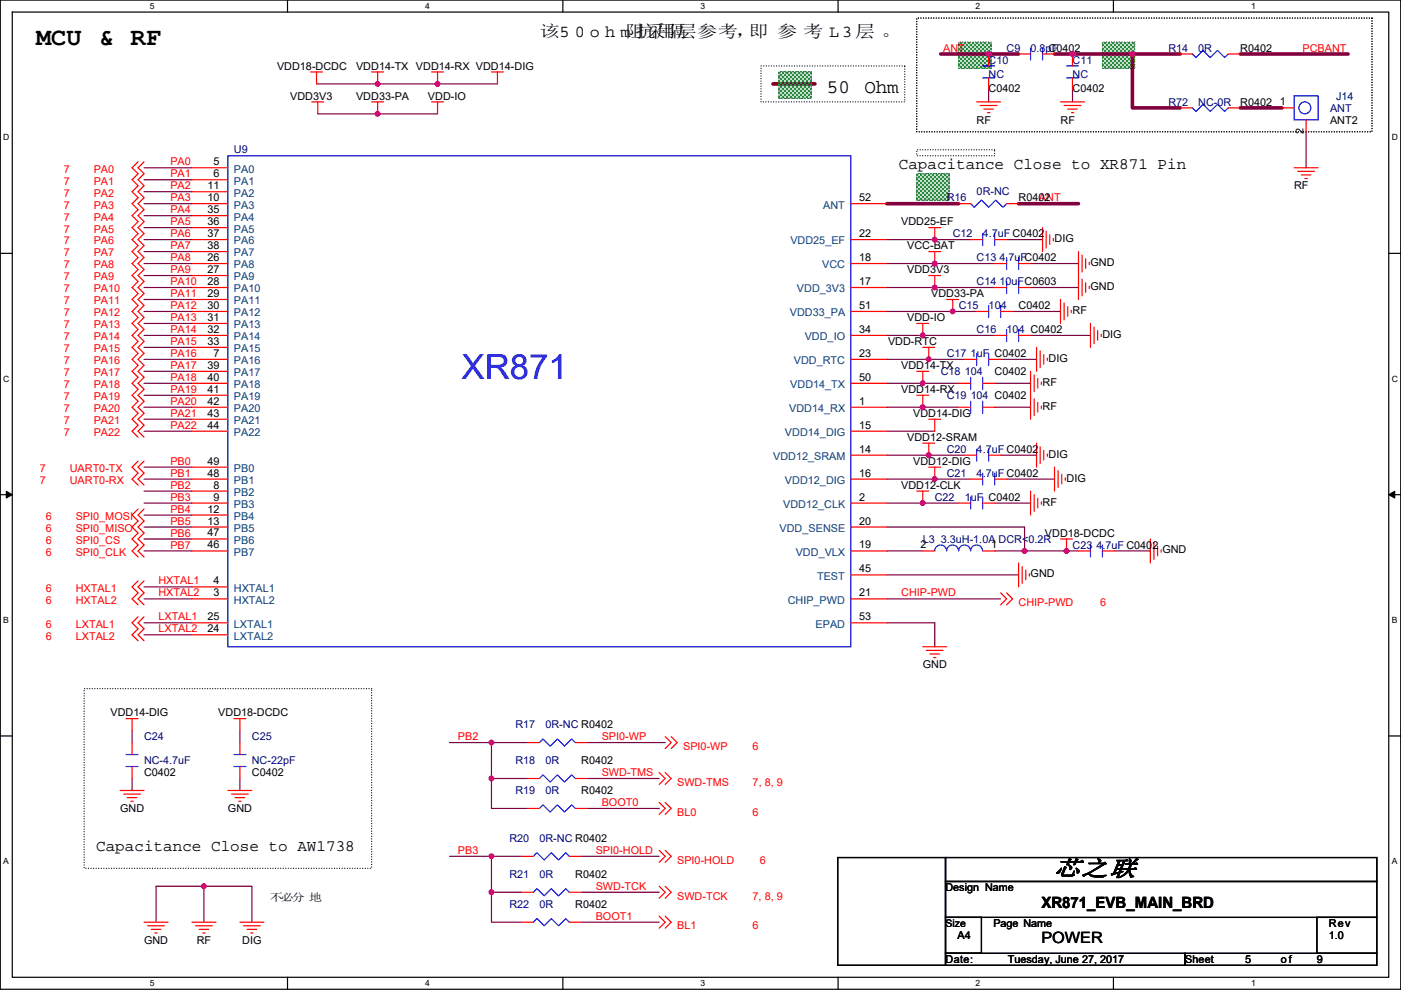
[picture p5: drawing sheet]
<svg xmlns="http://www.w3.org/2000/svg" width="297mm" height="210mm" viewBox="0 0 297 210" stroke-linecap="round" stroke-linejoin="round" font-family="sans-serif">
<path d="M.1 0h296.9v209.8h-296.9zM2.6 2.6h291.8v204.7h-291.8z" fill="none" stroke="#000" stroke-width=".25"/>
<g fill="#fff">
<path d="M31.8 .3h1v2h-1z"/>
<path d="M31.8 207.5h1v2.1h-1z"/>
</g>
<path d="M61 0v2.6M61 207.3v2.5" fill="none" stroke="#000" stroke-width=".25"/>
<g fill="#fff">
<path d="M90.1 .3h1v2h-1z"/>
<path d="M90.1 207.5h1v2.1h-1z"/>
</g>
<path d="M119.3 0v2.6M119.3 207.3v2.5" fill="none" stroke="#000" stroke-width=".25"/>
<g fill="#fff">
<path d="M148.5 .3h1v2h-1z"/>
<path d="M148.5 207.5h1v2.1h-1z"/>
</g>
<path d="M177.7 0v2.6M177.7 207.3v2.5" fill="none" stroke="#000" stroke-width=".25"/>
<g fill="#fff">
<path d="M206.9 .3h1v2h-1z"/>
<path d="M206.9 207.5h1v2.1h-1z"/>
</g>
<path d="M236.1 0v2.6M236.1 207.3v2.5" fill="none" stroke="#000" stroke-width=".25"/>
<g fill="#fff">
<path d="M265.2 .3h1v2h-1z"/>
<path d="M265.2 207.5h1v2.1h-1z"/>
<path d="M.7 28.2h1.3v2h-1.3z"/>
<path d="M295.1 28.2h1.3v2h-1.3z"/>
<path d="M.7 79.3h1.3v2.1h-1.3z"/>
<path d="M295.1 79.3h1.3v2.1h-1.3z"/>
</g>
<path d="M.1 53.7h2.5M294.4 53.7h2.6" fill="none" stroke="#000" stroke-width=".25"/>
<g fill="#fff">
<path d="M.7 130.5h1.2v2h-1.2z"/>
<path d="M295.1 130.5h1.2v2h-1.2z"/>
</g>
<path d="M.1 104.9h2.5M294.4 104.9h2.6" fill="none" stroke="#000" stroke-width=".25"/>
<path d="M1.3 104.2l1.3 .7-1.3 .7zM294.4 104.9l1.3-.7v1.4z" fill="#000" stroke="#000" stroke-width=".21"/>
<g fill="#fff">
<path d="M.7 181.7h1.2v2h-1.2z"/>
<path d="M295.1 181.7h1.2v2h-1.2z"/>
</g>
<path d="M.1 156.1h2.5M294.4 156.1h2.6M177.6 181.9h22.9v22.8h-22.9zM200.5 181.9h91.4v5.1h-91.4zM200.5 187h91.4v7.6h-91.4zM200.5 194.6h7.6v7.6h-7.6zM279.2 194.6h12.7v7.6h-12.7zM200.5 202.2h50.8v2.5h-50.8zM251.3 202.2h40.6v2.5h-40.6z" fill="none" stroke="#000" stroke-width=".25"/>
<g fill="#008000" stroke="#008000" stroke-width=".25" stroke-dasharray="0 .5">
<path d="M194.4 36.9h6.8v5.5h-6.8z" fill-rule="evenodd"/>
<path d="M165.2 15.3h6.8v5.5h-6.8z" fill-rule="evenodd"/>
<path d="M203.3 8.9h6.8v5.6h-6.8z" fill-rule="evenodd"/>
<path d="M233.7 8.9h6.9v5.6h-6.9z" fill-rule="evenodd"/>
</g>
<path d="M161.4 14h30.4v7.6h-30.4zM194.4 3.8h96.5v24.2h-96.5zM194.4 31.8h16.5v1.2h-16.5zM17.8 146.1h61v38.1h-61z" fill="none" stroke="#000" stroke-width=".25" stroke-dasharray="0 .5"/>
<path d="M163.9 17.8h8.9" fill="none" stroke="#800000" stroke-width=".76"/>
<g fill="none" stroke="#800040" stroke-width=".25">
<path d="M105.5 17.8h-38.4M209.6 19.1v2.5M227.4 19.1v2.5M30.5 35.6h10.2M30.5 38.1h10.2M92.8 24.2h-25.4M276.9 28v7.6M30.5 40.7h10.2M30.5 43.2h10.2M30.5 45.7h10.2M30.5 48.3h10.2M30.5 50.8h10.2"/>
<path d="M30.5 53.4h10.2M30.5 55.9h10.2M30.5 58.4h10.2M188 50.8h17.8M188 55.9h22.9M213.4 50.8h7.6M218.5 55.9h10.2M30.5 61h10.2M30.5 66.1h10.2M30.5 68.6h10.2M30.5 71.1h10.2M30.5 73.7h10.2"/>
<path d="M30.5 76.2h10.2M30.5 78.8h10.2M30.5 63.5h10.2M188 66.1h19.1M188 61h22.9M188 71.1h22.9M204.5 76.2h-16.5M212.2 76.2h7.6M214.7 66.1h10.1M218.5 61h10.2M218.5 71.1h12.7M30.5 81.3h10.2"/>
<path d="M30.5 83.8h10.2M30.5 86.4h10.2M30.5 88.9h10.2M30.5 91.5h10.2M30.5 99.1h10.2M188 91.5h10.2M188 86.4h15.3M188 96.5h16.5M203.3 81.3h-15.3M210.9 81.3h7.6M210.9 86.4h7.6M212.2 96.5h7.6"/>
<path d="M30.5 109.2h10.2M30.5 111.8h10.2M30.5 116.9h10.2M30.5 101.6h10.2M30.5 104.2h10.2M30.5 106.7h10.2M30.5 114.3h10.2M188 101.6h17.8M188 116.9h7.6M188 111.8h29.2v5.1M188 106.7h15.3M210.9 106.7h7.6"/>
<path d="M210.9 116.9h6.3M213.4 101.6h10.2M217.2 116.9h11.5M236.3 116.9h7.6M30.5 124.5h10.2M30.5 127h10.2M30.5 132.1h10.2M30.5 134.6h10.2M188 132.1h10.2v5.1M188 121.9h28M188 127h24.2M28 155v2.5"/>
<path d="M50.9 155v2.5M95.3 157.5h8.9M104.2 157.5v7.6h7.6M104.2 157.5h7.6M124.5 157.5h16.5M28 165.1v2.6M50.9 165.1v2.6M104.2 165.1v6.4h7.6M124.5 165.1h15.3M124.5 171.5h15.3M43.2 188v7.6M43.2 188h-10.1v7.6"/>
<path d="M43.2 188h10.2v7.6M95.3 181.6h8.9M104.2 181.6v7.7h6.4M104.2 181.6h6.4M104.2 189.3v6.3h6.4M123.3 181.6h16.5M123.3 195.6h16.5M123.3 189.3h16.5"/>
</g>
<g fill="#f0f" stroke="#f0f" stroke-width=".25">
<circle cx="195.6" cy="86.4" r=".5"/>
<circle cx="217.2" cy="116.8" r=".5"/>
<circle cx="226.1" cy="116.8" r=".5"/>
<circle cx="195.6" cy="81.3" r=".5"/>
<circle cx="195.6" cy="106.7" r=".5"/>
<circle cx="198.2" cy="101.6" r=".5"/>
<circle cx="198.2" cy="50.8" r=".5"/>
<circle cx="196.9" cy="96.5" r=".5"/>
<circle cx="240.1" cy="11.4" r=".5"/>
<circle cx="209.6" cy="11.4" r=".5"/>
<circle cx="227.4" cy="11.4" r=".5"/>
<circle cx="196.9" cy="76.2" r=".5"/>
<circle cx="195.6" cy="71.1" r=".5"/>
<circle cx="198.2" cy="61" r=".5"/>
<circle cx="202" cy="66" r=".5"/>
<circle cx="43.2" cy="188" r=".5"/>
<circle cx="92.8" cy="17.8" r=".5"/>
<circle cx="80.1" cy="17.8" r=".5"/>
<circle cx="104.2" cy="165.1" r=".5"/>
<circle cx="104.2" cy="157.5" r=".5"/>
<circle cx="104.2" cy="189.2" r=".5"/>
<circle cx="104.2" cy="181.6" r=".5"/>
<circle cx="198.2" cy="55.9" r=".5"/>
<circle cx="80.1" cy="24.1" r=".5"/>
</g>
<path d="M199.5 11.5h16.5M223.6 11.5h16.5M250.3 11.5h-10.2v11.4h10.2M263 11.5h22.8M263 22.9h8.8M188 43.2h15.3M216 43.2h12.7" fill="none" stroke="#800040" stroke-width=".76"/>
<g fill="none" stroke="#f00" stroke-width=".25">
<path d="M65.8 15.3h2.6M67.1 15.3v2.5M78.8 15.3h2.5M80.1 15.3v2.5M91.5 15.3h2.5M92.8 15.3v2.5M104.2 15.3h2.5M105.5 15.3v2.5M209.6 16.5v2.6M209.6 11.5v2.5M216 11.5h2.5M221 11.5h2.6"/>
<path d="M227.4 16.5v2.6M227.4 11.5v2.5M250.2 11.5h2.6M260.4 11.5h2.5M29.3 34.3l-1.3 1.3 1.3 1.3-1.3 1.2 1.3 1.3-1.3 1.3 1.3 1.2-1.3 1.3 1.3 1.3-1.3 1.2 1.3 1.3-1.3 1.3 1.3 1.3-1.3 1.2 1.3 1.3-1.3 1.3 1.3 1.2-1.3 1.3 1.3 1.3-1.3 1.2 1.3 1.3-1.3 1.3 1.3 1.3-1.3 1.2 1.3 1.3-1.3 1.3 1.3 1.2-1.3 1.3 1.3 1.3-1.3 1.2 1.3 1.3-1.3 1.3 1.3 1.3-1.3 1.2 1.3 1.3-1.3 1.3 1.3 1.2-1.3 1.3 1.3 1.3-1.3 1.2 1.3 1.3-1.3 1.3 1.3 1.3-1.3 1.2 1.3 1.3-1.3 1.3 1.3 1.2M30.5 34.3l-1.2 1.3 1.2 1.3-1.2 1.2 1.2 1.3-1.2 1.3 1.2 1.2-1.2 1.3 1.2 1.3-1.2 1.2 1.2 1.3-1.2 1.3 1.2 1.3-1.2 1.2 1.2 1.3-1.2 1.3 1.2 1.2-1.2 1.3 1.2 1.3-1.2 1.2 1.2 1.3-1.2 1.3 1.2 1.3-1.2 1.2 1.2 1.3-1.2 1.3 1.2 1.2-1.2 1.3 1.2 1.3-1.2 1.2 1.2 1.3-1.2 1.3 1.2 1.3-1.2 1.2 1.2 1.3-1.2 1.3 1.2 1.2-1.2 1.3 1.2 1.3-1.2 1.2 1.2 1.3-1.2 1.3 1.2 1.3-1.2 1.2 1.2 1.3-1.2 1.3 1.2 1.2M40.7 35.6h7.6M40.7 38.1h7.6M66.1 21.6h2.5M67.4 21.6v2.6M78.8 21.6h2.5M80.1 21.6v2.6"/>
<path d="M91.5 21.6h2.5M92.8 21.6v2.6M207.1 21.6h5M207.8 22.4h3.6M208.6 23.1h2M209.4 23.9h.5M224.9 21.6h5M225.6 22.4h3.6M226.4 23.1h2M227.1 23.9h.5M250.2 22.9h2.6M260.4 22.9h2.5"/>
<path d="M271.8 22.9h2.6M274.4 35.6h5.1M275.1 36.3h3.6M275.9 37.1h2M276.7 37.9h.5M276.9 25.4v2.6M40.7 40.7h7.6M40.7 43.2h7.6M40.7 45.7h7.6M40.7 48.3h7.6M40.7 50.8h7.6M40.7 53.4h7.6"/>
<path d="M40.7 55.9h7.6M40.7 58.4h7.6M180.4 55.9h7.6M180.4 50.8h7.6M180.4 43.2h7.6M196.9 58.4h2.6M196.9 48.3h2.6M196.9 53.4h2.6M198.2 58.4v2.6M198.2 48.3v2.5M198.2 53.4v2.5M203.3 43.2h2.5"/>
<path d="M205.8 50.8h2.5M210.9 50.8h2.5M210.9 55.9h2.5M213.4 43.2h2.6M216 55.9h2.5M221 48.3v5.1M221.8 49v3.6M222.6 49.8v2M223.3 50.6v.5M228.7 53.4v10.1M229.4 59.2v3.6M229.4 54.1v3.6"/>
<path d="M230.2 60v2M230.2 54.9v2M230.9 55.6v.6M40.7 61h7.6M40.7 63.5h7.6M40.7 66.1h7.6M40.7 68.6h7.6M40.7 71.1h7.6M40.7 73.7h7.6M40.7 76.2h7.6M40.7 78.8h7.6M180.4 71.1h7.6"/>
<path d="M180.4 61h7.6M180.4 66.1h7.6M180.4 76.2h7.6M194.4 78.8h2.5M194.4 68.6h2.5M195.6 78.8v2.5M195.6 68.6v2.5M195.6 73.7h2.6M196.9 73.7v2.5M200.7 63.5h2.6M202 63.5v2.6M204.5 76.2h2.6"/>
<path d="M207.1 66.1h2.5M209.6 76.2h2.6M210.9 71.1h2.5M210.9 61h2.5M212.1 66.1h2.6M216 71.1h2.5M216 61h2.5M218.5 78.8v10.1M219.3 79.5v3.6M219.8 73.7v5.1M220.5 74.4v3.6M221.3 75.2v2"/>
<path d="M222.1 76v.5M224.8 63.5v5.1M225.6 64.3v3.5M226.4 65v2.1M227.1 65.8v.5M230.9 60.7v.5M231.2 68.6v5.1M232 69.4v3.5M232.7 70.1v2.1M233.5 70.9v.5M29.3 97.8l-1.3 1.3 1.3 1.3-1.3 1.2 1.3 1.3M30.5 97.8l-1.2 1.3 1.2 1.3-1.2 1.2 1.2 1.3"/>
<path d="M40.7 81.3h7.6M40.7 99.1h7.6M40.7 83.8h7.6M40.7 86.4h7.6M40.7 88.9h7.6M40.7 91.5h7.6M180.4 81.3h7.6M180.4 86.4h7.6M180.4 96.5h7.6M180.4 91.5h7.6M194.4 83.8h2.5M195.6 83.8v2.6"/>
<path d="M195.6 94h2.6M196.9 99.1h2.6M196.9 88.9h2.6M196.9 94v2.5M198.2 99.1v2.5M198.2 88.9v2.6M203.3 81.3h2.5M203.3 86.4h2.5M204.5 96.5h2.6M208.3 81.3h2.6M208.3 86.4h2.6M209.6 96.5h2.6"/>
<path d="M219.3 84.6v3.6M219.8 94v5.1M220 85.4v2M220 80.3v2M220.5 94.8v3.5M220.8 86.1v.5M220.8 81v.6M221.3 95.5v2.1M222.1 96.3v.5M223.6 99.1v5.1M224.3 99.8v3.6M29.3 108l-1.3 1.2 1.3 1.3-1.3 1.3 1.3 1.3-1.3 1.2 1.3 1.3-1.3 1.3 1.3 1.2"/>
<path d="M30.5 108l-1.2 1.2 1.2 1.3-1.2 1.3 1.2 1.3-1.2 1.2 1.2 1.3-1.2 1.3 1.2 1.2M40.7 101.6h7.6M40.7 104.2h7.6M40.7 106.7h7.6M40.7 109.2h7.6M40.7 111.8h7.6M40.7 114.3h7.6M40.7 116.9h7.6M180.4 101.6h7.6M180.4 106.7h7.6M180.4 116.9h7.6M180.4 111.8h7.6"/>
<path d="M194.4 104.2h2.5M195.6 104.2v2.5M195.6 116.9h2.6M203.3 106.7h2.5M205.8 101.6h2.5M208.3 106.7h2.6M208.3 116.9h2.6M210.9 101.6h2.5M216 119.4v5.1M218.5 104.2v5M219.3 104.9v3.6M220 105.7v2"/>
<path d="M220.8 106.4v.6M224.9 114.3h2.5M225.1 100.6v2M225.9 101.4v.5M226.1 114.3v2.6M228.7 116.9h2.5M233.7 116.9h2.6M243.9 114.3v5.1M244.7 115.1v3.5M245.4 115.8v2.1M246.2 116.6v.5M29.3 123.2l-1.3 1.3 1.3 1.3-1.3 1.2 1.3 1.3"/>
<path d="M29.3 130.8l-1.3 1.3 1.3 1.3-1.3 1.2 1.3 1.3M30.5 123.2l-1.2 1.3 1.2 1.3-1.2 1.2 1.2 1.3M30.5 130.8l-1.2 1.3 1.2 1.3-1.2 1.2 1.2 1.3M40.7 132.1h7.6M40.7 127h7.6M40.7 124.5h7.6M40.7 134.6h7.6M180.4 121.9h7.6M180.4 127h7.6M180.4 132.1h7.6M195.6 137.2h5.1M196.4 137.9h3.6"/>
<path d="M197.2 138.7h2M197.9 139.5h.5M212.1 125.8l1.3 1.2-1.3 1.3M213.4 125.8l1.3 1.2-1.3 1.3M216.7 120.2v3.5M217.5 120.9v2.1M218.2 121.7v.5M26.7 152.4h2.6M28 152.4v2.6M28 157.5v2.5M49.6 152.4h2.5M50.9 152.4v2.6"/>
<path d="M50.9 157.5v2.5M111.8 157.5h2.6M122 157.5h2.5M141 156.2l1.3 1.3-1.3 1.3M142.3 156.2l1.3 1.3-1.3 1.3M25.5 167.7h5M26.2 168.4h3.6M27 169.2h2M27.7 169.9h.6M28 162.6v2.5M48.3 167.7h5.1M49.1 168.4h3.5"/>
<path d="M49.8 169.2h2.1M50.6 169.9h.5M50.9 162.6v2.5M111.8 165.1h2.6M111.8 171.5h2.6M122 165.1h2.5M122 171.5h2.5M139.8 163.9l1.2 1.2-1.2 1.3M139.8 170.2l1.2 1.3-1.2 1.2M141 163.9l1.3 1.2-1.3 1.3M141 170.2l1.3 1.3-1.3 1.2M30.5 195.6h5.1"/>
<path d="M31.3 196.4h3.6M32.1 197.1h2M32.8 197.9h.5M40.7 195.6h5.1M41.5 196.4h3.5M42.2 197.1h2.1M43 197.9h.5M50.9 195.6h5M51.6 196.4h3.6M52.4 197.1h2M53.1 197.9h.6M110.6 181.6h2.5"/>
<path d="M110.6 195.6h2.5M110.6 189.3h2.5M120.7 181.6h2.6M120.7 195.6h2.6M120.7 189.3h2.6M139.8 188l1.2 1.3-1.2 1.2M139.8 180.4l1.2 1.2-1.2 1.3M139.8 194.3l1.2 1.3-1.2 1.3M141 188l1.3 1.3-1.3 1.2M141 180.4l1.3 1.2-1.3 1.3M141 194.3l1.3 1.3-1.3 1.3"/>
</g>
<g fill="none" stroke="#00f" stroke-width=".25">
<path d="M208.3 16.5h2.6M208.3 14h2.6M218.5 10.2v2.5M221 10.2v2.5M226.1 16.5h2.6M226.1 14h2.6M252.8 11.5l.8 .7 1.5-1.5 1.5 1.5 1.5-1.5 1.5 1.5 .8-.7M48.3 33h132.1v104.2h-132.1zM252.8 22.9l.8 .7 1.5-1.5 1.5 1.5 1.5-1.5 1.5 1.5 .8-.7M274.4 20.3h5.1v5.1h-5.1zM205.8 43.2l.8 .8 1.5-1.6 1.5 1.6 1.5-1.6 1.6 1.6 .7-.8M208.3 49.6v2.5"/>
<path d="M210.9 49.6v2.5M213.4 59.7v2.6M213.4 54.6v2.6M216 59.7v2.6M216 54.6v2.6M207.1 75v2.5M209.6 64.8v2.5M209.6 75v2.5M212.1 64.8v2.5M213.4 69.9v2.5M216 69.9v2.5M205.8 80v2.6"/>
<path d="M205.8 85.1v2.6M207.1 95.3v2.5M208.3 80v2.6M208.3 85.1v2.6M209.6 95.3v2.5M198.2 116.8a1.26 1.26 0 0 1 1.2-1.2 1.26 1.26 0 0 1 1.3 1.2M200.7 116.8a1.26 1.26 0 0 1 1.3-1.2 1.26 1.26 0 0 1 1.2 1.2M203.3 116.8a1.26 1.26 0 0 1 1.2-1.2 1.26 1.26 0 0 1 1.3 1.2M205.8 105.4v2.6M205.8 116.8a1.26 1.26 0 0 1 1.3-1.2 1.26 1.26 0 0 1 1.2 1.2M208.3 105.4v2.6M208.3 100.4v2.5"/>
<path d="M210.9 100.4v2.5M231.2 115.6v2.5M233.7 115.6v2.5M114.4 157.5l.7-.8 1.5 1.6 1.6-1.6 1.5 1.6 1.5-1.6 .8 .8M26.7 162.6h2.6M26.7 160h2.6M49.6 162.6h2.5M49.6 160h2.5M114.4 165.1l.7-.7 1.5 1.5 1.6-1.5 1.5 1.5 1.5-1.5 .8 .7M114.4 171.5l.7-.8 1.5 1.5 1.6-1.5 1.5 1.5 1.5-1.5 .8 .8M113.1 181.6l.8-.7 1.5 1.5 1.5-1.5 1.5 1.5 1.5-1.5 .8 .7M113.1 195.6l.8-.8 1.5 1.6 1.5-1.6 1.5 1.6 1.5-1.6 .8 .8"/>
<path d="M113.1 189.3l.8-.8 1.5 1.5 1.5-1.5 1.5 1.5 1.5-1.5 .8 .8"/>
<circle cx="276.7" cy="22.9" r="1.26"/>
</g>
<text font-size="7.4" fill="#00f" x="97.9" y="80.3">XR871</text>
<text font-size="5.3" x="7.7" y="9.6">MCU &amp; RF</text>
<text font-size="4.9" x="223.3" y="185.8">芯之联</text>
<g font-size="4.1">
<text x="175.3" y="19.8">50</text>
<text x="183.3" y="19.8">Ohm</text>
</g>
<g font-size="3.6">
<text x="114.4" y="7.9">该5 0 o h m阻采隔</text>
<text x="134.8" y="7.9">抗用层参考，即 参 考 L 3 层 。</text>
</g>
<g font-size="3.4">
<text x="190.6" y="35.8">Capacitance Close to XR871 Pin</text>
<text x="20.4" y="180.6">Capacitance Close to AW1738</text>
</g>
<g font-size="3.3">
<text x="220.8" y="192.6">XR871_EVB_MAIN_BRD</text>
<text x="220.8" y="200.1">POWER</text>
</g>
<g font-size="2.3" fill="#f00">
<text x="200" y="10.9">ANT</text>
<text x="276.2" y="10.9">PCBANT</text>
<text x="36.1" y="35.1">PA0</text>
<text x="13.5" y="36.6">7</text>
<text x="13.5" y="39.2">7</text>
<text x="13.5" y="41.7">7</text>
<text x="19.9" y="36.6">PA0</text>
<text x="19.9" y="39.2">PA1</text>
<text x="19.9" y="41.7">PA2</text>
<text x="36.1" y="37.6">PA1</text>
<text x="36.1" y="40.2">PA2</text>
<text x="13.5" y="44.2">7</text>
<text x="13.5" y="46.8">7</text>
<text x="19.9" y="44.2">PA3</text>
<text x="19.9" y="46.8">PA4</text>
<text x="36.1" y="42.7">PA3</text>
<text x="36.1" y="45.2">PA4</text>
<text x="36.1" y="47.8">PA5</text>
<text x="220.3" y="42.7">ANT</text>
<text x="13.5" y="49.3">7</text>
<text x="13.5" y="51.9">7</text>
<text x="19.9" y="49.3">PA5</text>
<text x="19.9" y="51.9">PA6</text>
<text x="36.1" y="50.3">PA6</text>
<text x="36.1" y="52.9">PA7</text>
<text x="13.5" y="54.4">7</text>
<text x="13.5" y="56.9">7</text>
<text x="13.5" y="59.5">7</text>
<text x="19.9" y="54.4">PA7</text>
<text x="19.9" y="56.9">PA8</text>
<text x="19.9" y="59.5">PA9</text>
<text x="36.1" y="55.4">PA8</text>
<text x="36.1" y="57.9">PA9</text>
<text x="13.5" y="62">7</text>
<text x="13.5" y="64.6">7</text>
<text x="19.9" y="62">PA10</text>
<text x="19.9" y="64.6">PA11</text>
<text x="36.1" y="60.5">PA10</text>
<text x="36.1" y="63">PA11</text>
<text x="36.1" y="65.6">PA12</text>
<text x="13.5" y="67.1">7</text>
<text x="13.5" y="69.6">7</text>
<text x="19.9" y="67.1">PA12</text>
<text x="19.9" y="69.6">PA13</text>
<text x="36.1" y="68.1">PA13</text>
<text x="36.1" y="70.6">PA14</text>
<text x="13.5" y="72.2">7</text>
<text x="13.5" y="74.7">7</text>
<text x="13.5" y="77.3">7</text>
<text x="19.9" y="72.2">PA14</text>
<text x="19.9" y="74.7">PA15</text>
<text x="19.9" y="77.3">PA16</text>
<text x="36.1" y="73.2">PA15</text>
<text x="36.1" y="75.7">PA16</text>
<text x="13.5" y="79.8">7</text>
<text x="13.5" y="82.3">7</text>
<text x="19.9" y="79.8">PA17</text>
<text x="19.9" y="82.3">PA18</text>
<text x="36.1" y="78.3">PA17</text>
<text x="36.1" y="80.8">PA18</text>
<text x="36.1" y="83.3">PA19</text>
<text x="13.5" y="84.9">7</text>
<text x="13.5" y="87.4">7</text>
<text x="13.5" y="90">7</text>
<text x="19.9" y="84.9">PA19</text>
<text x="19.9" y="87.4">PA20</text>
<text x="19.9" y="90">PA21</text>
<text x="36.1" y="85.9">PA20</text>
<text x="36.1" y="88.4">PA21</text>
<text x="13.5" y="92.5">7</text>
<text x="19.9" y="92.5">PA22</text>
<text x="36.1" y="91">PA22</text>
<text x="8.4" y="100.1">7</text>
<text x="14.8" y="100.1">UART0-TX</text>
<text x="36.1" y="98.6">PB0</text>
<text x="36.1" y="101.1">PB1</text>
<text x="8.4" y="102.7">7</text>
<text x="14.8" y="102.7">UART0-RX</text>
<text x="36.1" y="103.7">PB2</text>
<text x="36.1" y="106.2">PB3</text>
<text x="9.7" y="110.3">6</text>
<text x="9.7" y="112.8">6</text>
<text x="16.1" y="110.3">SPI0_MOSI</text>
<text x="16.1" y="112.8">SPI0_MISO</text>
<text x="36.1" y="108.7">PB4</text>
<text x="36.1" y="111.3">PB5</text>
<text x="36.1" y="113.8">PB6</text>
<text x="9.7" y="115.4">6</text>
<text x="9.7" y="117.9">6</text>
<text x="16.1" y="115.4">SPI0_CS</text>
<text x="16.1" y="117.9">SPI0_CLK</text>
<text x="36.1" y="116.4">PB7</text>
<text x="9.7" y="125.5">6</text>
<text x="16.1" y="125.5">HXTAL1</text>
<text x="33.6" y="124">HXTAL1</text>
<text x="9.7" y="128.1">6</text>
<text x="16.1" y="128.1">HXTAL2</text>
<text x="33.6" y="126.5">HXTAL2</text>
<text x="33.6" y="131.6">LXTAL1</text>
<text x="191.1" y="126.5">CHIP-PWD</text>
<text x="216" y="128.6">CHIP-PWD</text>
<text x="233.2" y="128.6">6</text>
<text x="9.7" y="133.1">6</text>
<text x="9.7" y="135.7">6</text>
<text x="16.1" y="133.1">LXTAL1</text>
<text x="16.1" y="135.7">LXTAL2</text>
<text x="33.6" y="134.1">LXTAL2</text>
<text x="97.1" y="157">PB2</text>
<text x="127.6" y="157">SPI0-WP</text>
<text x="144.8" y="159">SPI0-WP</text>
<text x="159.6" y="159">6</text>
<text x="127.6" y="164.6">SWD-TMS</text>
<text x="143.6" y="166.7">SWD-TMS</text>
<text x="159.6" y="166.7">7, 8, 9</text>
<text x="127.6" y="171">BOOT0</text>
<text x="143.6" y="173">BL0</text>
<text x="159.6" y="173">6</text>
<text x="97.1" y="181.1">PB3</text>
<text x="126.3" y="181.1">SPI0-HOLD</text>
<text x="143.6" y="183.2">SPI0-HOLD</text>
<text x="161.1" y="183.2">6</text>
<text x="126.3" y="188.7">SWD-TCK</text>
<text x="143.6" y="190.8">SWD-TCK</text>
<text x="159.6" y="190.8">7, 8, 9</text>
<text x="126.3" y="195.1">BOOT1</text>
<text x="143.6" y="197.1">BL1</text>
<text x="159.6" y="197.1">6</text>
</g>
<g font-size="2.3" fill="#000080">
<text x="213.4" y="11">C9</text>
<text x="218.5" y="11">0.8pF</text>
<text x="247.7" y="11">R14</text>
<text x="254.1" y="11">0R</text>
<text x="209.6" y="13.5">C10</text>
<text x="209.6" y="16.6">NC</text>
<text x="227.4" y="13.5">C11</text>
<text x="227.4" y="16.6">NC</text>
<text x="247.7" y="22.4">R72</text>
<text x="254.1" y="22.4">NC-0R</text>
<text x="282" y="23.7">ANT</text>
<text x="283.3" y="21.1">J14</text>
<text x="49.6" y="32.6">U9</text>
<text x="207.1" y="41.4">0R-NC</text>
<text x="200.7" y="42.7">R16</text>
<text x="202" y="50.3">C12</text>
<text x="208.3" y="50.3">4.7uF C0402</text>
<text x="207.1" y="55.4">C13 4.7uFC0402</text>
<text x="203.3" y="65.6">C15</text>
<text x="207.1" y="60.5">C14 10uFC0603</text>
<text x="209.6" y="65.6">104</text>
<text x="207.1" y="70.7">C16</text>
<text x="213.4" y="70.7">104 C0402</text>
<text x="200.7" y="75.7">C17 1uF</text>
<text x="199.5" y="79.5">C18</text>
<text x="204.5" y="79.5">104</text>
<text x="200.7" y="84.6">C19</text>
<text x="205.8" y="84.6">104 C0402</text>
<text x="200.7" y="101.1">C21</text>
<text x="200.7" y="96.1">C20</text>
<text x="207.1" y="101.1">4.7uF C0402</text>
<text x="207.1" y="96.1">4.7uF C0402</text>
<text x="198.2" y="106.2">C22</text>
<text x="204.5" y="106.2">1uF</text>
<text x="195.6" y="115.1">L3 3.3uH-1.0A DCR&lt;0.2R</text>
<text x="227.4" y="116.4">C23 4.7uF C0402</text>
<text x="109.3" y="154.5">R17</text>
<text x="115.6" y="154.5">0R-NC R0402</text>
<text x="30.5" y="157">C24</text>
<text x="53.4" y="157">C25</text>
<text x="30.5" y="162.1">NC-4.7uF</text>
<text x="53.4" y="162.1">NC-22pF</text>
<text x="109.3" y="162.1">R18</text>
<text x="115.6" y="162.1">0R</text>
<text x="109.3" y="168.4">R19</text>
<text x="115.6" y="168.4">0R</text>
<text x="108" y="178.6">R20</text>
<text x="114.4" y="178.6">0R-NC R0402</text>
<text x="108" y="186.2">R21</text>
<text x="114.4" y="186.2">0R</text>
<text x="108" y="192.6">R22</text>
<text x="114.4" y="192.6">0R</text>
</g>
<g font-size="2.3">
<text x="222.3" y="11">C0402</text>
<text x="263" y="11">R0402</text>
<text x="58.7" y="14.8">VDD18-DCDC</text>
<text x="75.5" y="14.8">VDD14-TX VDD14-RX VDD14-DIG</text>
<text x="61.5" y="21.1">VDD3V3</text>
<text x="75.5" y="21.1">VDD33-PA</text>
<text x="90.7" y="21.1">VDD-IO</text>
<text x="209.6" y="19.6">C0402</text>
<text x="227.4" y="19.6">C0402</text>
<text x="263" y="22.4">R0402</text>
<text x="271.3" y="22.4">1</text>
<text x="207.1" y="26.2">RF</text>
<text x="224.9" y="26.2">RF</text>
<text x="276.4" y="28.5" transform="rotate(-90 276.4 28.5)">2</text>
<text x="282" y="26.2">ANT2</text>
<text x="45.3" y="35.1">5</text>
<text x="44" y="40.1">11</text>
<text x="45.3" y="37.6">6</text>
<text x="274.4" y="40.2">RF</text>
<text x="44" y="42.7">10</text>
<text x="44" y="45.2">35</text>
<text x="44" y="47.8">36</text>
<text x="182.2" y="42.7">52</text>
<text x="191.1" y="47.8">VDD25-EF</text>
<text x="216" y="42.7">R0402</text>
<text x="44" y="50.3">37</text>
<text x="44" y="52.8">38</text>
<text x="182.2" y="50.3">22</text>
<text x="192.3" y="52.9">VCC-BAT</text>
<text x="223.6" y="51.4">DIG</text>
<text x="44" y="55.4">26</text>
<text x="44" y="57.9">27</text>
<text x="182.2" y="55.4">18</text>
<text x="192.3" y="58">VDD3V3</text>
<text x="231.2" y="56.4">GND</text>
<text x="44" y="60.5">28</text>
<text x="44" y="63">29</text>
<text x="44" y="65.5">30</text>
<text x="182.2" y="65.5">51</text>
<text x="182.2" y="60.5">17</text>
<text x="197.4" y="63">VDD33-PA</text>
<text x="216" y="65.6">C0402</text>
<text x="231.2" y="61.5">GND</text>
<text x="44" y="68.1">31</text>
<text x="44" y="70.6">32</text>
<text x="182.2" y="70.6">34</text>
<text x="192.3" y="68.1">VDD-IO</text>
<text x="227.4" y="66.6">RF</text>
<text x="233.7" y="71.7">DIG</text>
<text x="44" y="73.2">33</text>
<text x="45.3" y="75.7">7</text>
<text x="182.2" y="75.7">23</text>
<text x="188.3" y="73.2">VDD-RTC</text>
<text x="210.9" y="75.7">C0402</text>
<text x="222.3" y="76.8">DIG</text>
<text x="44" y="78.2">39</text>
<text x="44" y="80.8">40</text>
<text x="44" y="83.3">41</text>
<text x="182.2" y="80.8">50</text>
<text x="191.1" y="78.3">VDD14-TX</text>
<text x="191.1" y="83.4">VDD14-RX</text>
<text x="210.9" y="79.5">C0402</text>
<text x="221" y="81.8">RF</text>
<text x="44" y="85.9">42</text>
<text x="44" y="88.4">43</text>
<text x="182.2" y="85.9">1</text>
<text x="193.6" y="88.4">VDD14-DIG</text>
<text x="221" y="86.9">RF</text>
<text x="44" y="90.9">44</text>
<text x="182.2" y="90.9">15</text>
<text x="192.3" y="93.5">VDD12-SRAM</text>
<text x="44" y="101.1">48</text>
<text x="44" y="98.6">49</text>
<text x="182.2" y="96">14</text>
<text x="182.2" y="101.1">16</text>
<text x="193.6" y="98.6">VDD12-DIG</text>
<text x="222.3" y="97.1">DIG</text>
<text x="45.3" y="103.6">8</text>
<text x="45.3" y="106.2">9</text>
<text x="182.2" y="106.2">2</text>
<text x="191.1" y="103.7">VDD12-CLK</text>
<text x="209.6" y="106.2">C0402</text>
<text x="221" y="107.2">RF</text>
<text x="226.1" y="102.2">DIG</text>
<text x="44" y="108.7">12</text>
<text x="44" y="111.3">13</text>
<text x="44" y="113.8">47</text>
<text x="182.2" y="111.3">20</text>
<text x="221.5" y="113.8">VDD18-DCDC</text>
<text x="44" y="116.3">46</text>
<text x="182.2" y="116.3">19</text>
<text x="195.1" y="116.3">2</text>
<text x="210.1" y="116.3">1</text>
<text x="246.4" y="117.4">GND</text>
<text x="45.3" y="124">4</text>
<text x="182.2" y="121.4">45</text>
<text x="218.5" y="122.5">GND</text>
<text x="44" y="131.6">25</text>
<text x="45.3" y="126.5">3</text>
<text x="182.2" y="126.5">21</text>
<text x="182.2" y="131.6">53</text>
<text x="44" y="134.1">24</text>
<text x="195.6" y="141.8">GND</text>
<text x="23.4" y="151.9">VDD14-DIG</text>
<text x="46.3" y="151.9">VDD18-DCDC</text>
<text x="30.5" y="164.6">C0402</text>
<text x="53.4" y="164.6">C0402</text>
<text x="123.3" y="162.1">R0402</text>
<text x="25.5" y="172.3">GND</text>
<text x="48.3" y="172.3">GND</text>
<text x="123.3" y="168.4">R0402</text>
<text x="57.2" y="191.1">不必分 地</text>
<text x="122" y="186.2">R0402</text>
<text x="200.5" y="189">Design Name</text>
<text x="122" y="192.6">R0402</text>
<text x="210.6" y="196.6">Page Name</text>
<text x="281.7" y="196.6">Rev</text>
<text x="30.5" y="200.2">GND</text>
<text x="41.7" y="200.2">RF</text>
<text x="51.4" y="200.2">DIG</text>
<text x="203" y="199.2">A4</text>
<text x="281.7" y="199.2">1.0</text>
<text x="200.5" y="204.3">Date:</text>
<text x="213.7" y="204.3">Tuesday, June 27, 2017</text>
<text x="251.3" y="204.3">Sheet</text>
<text x="264" y="204.3">5</text>
<text x="271.6" y="204.3">of</text>
<text x="279.2" y="204.3">9</text>
</g>
<g font-size="2.3" fill="#004080">
<text x="49.6" y="36.6">PA0</text>
<text x="49.6" y="39.2">PA1</text>
<text x="49.6" y="41.7">PA2</text>
<text x="49.6" y="44.2">PA3</text>
<text x="49.6" y="46.8">PA4</text>
<text x="174.5" y="44.2">ANT</text>
<text x="49.6" y="49.3">PA5</text>
<text x="49.6" y="51.9">PA6</text>
<text x="167.6" y="51.9">VDD25_EF</text>
<text x="49.6" y="54.4">PA7</text>
<text x="49.6" y="56.9">PA8</text>
<text x="49.6" y="59.5">PA9</text>
<text x="174.3" y="56.9">VCC</text>
<text x="49.6" y="62">PA10</text>
<text x="49.6" y="64.6">PA11</text>
<text x="169" y="62">VDD_3V3</text>
<text x="49.6" y="67.1">PA12</text>
<text x="49.6" y="69.6">PA13</text>
<text x="167.4" y="67.1">VDD33_PA</text>
<text x="49.6" y="72.2">PA14</text>
<text x="49.6" y="74.7">PA15</text>
<text x="49.6" y="77.3">PA16</text>
<text x="168.3" y="77.3">VDD_RTC</text>
<text x="170.6" y="72.2">VDD_IO</text>
<text x="49.6" y="79.8">PA17</text>
<text x="49.6" y="82.3">PA18</text>
<text x="167.6" y="82.3">VDD14_TX</text>
<text x="49.6" y="84.9">PA19</text>
<text x="49.6" y="87.4">PA20</text>
<text x="49.6" y="90">PA21</text>
<text x="167.3" y="87.4">VDD14_RX</text>
<text x="49.6" y="92.5">PA22</text>
<text x="166.4" y="92.5">VDD14_DIG</text>
<text x="49.6" y="100.1">PB0</text>
<text x="163.9" y="97.6">VDD12_SRAM</text>
<text x="49.6" y="102.7">PB1</text>
<text x="49.6" y="105.2">PB2</text>
<text x="49.6" y="107.7">PB3</text>
<text x="166" y="107.7">VDD12_CLK</text>
<text x="166.4" y="102.7">VDD12_DIG</text>
<text x="49.6" y="110.3">PB4</text>
<text x="49.6" y="112.8">PB5</text>
<text x="165.3" y="112.8">VDD_SENSE</text>
<text x="49.6" y="115.4">PB6</text>
<text x="49.6" y="117.9">PB7</text>
<text x="168.7" y="117.9">VDD_VLX</text>
<text x="49.6" y="125.5">HXTAL1</text>
<text x="173.2" y="123">TEST</text>
<text x="49.6" y="128.1">HXTAL2</text>
<text x="167" y="128.1">CHIP_PWD</text>
<text x="49.6" y="133.1">LXTAL1</text>
<text x="49.6" y="135.7">LXTAL2</text>
<text x="172.9" y="133.1">EPAD</text>
</g>
<text font-size="2.2" x="200.5" y="196.6">Size</text>
<g font-size="1.8">
<text x="31.8" y="1.9">5</text>
<text x="90.1" y="1.9">4</text>
<text x="148.5" y="1.9">3</text>
<text x="206.9" y="1.9">2</text>
<text x="265.2" y="1.9">1</text>
<text x=".7" y="29.8">D</text>
<text x="295.1" y="29.8">D</text>
<text x=".7" y="81">C</text>
<text x="295.1" y="81">C</text>
<text x=".7" y="132.1">B</text>
<text x="295.1" y="132.1">B</text>
<text x=".7" y="183.3">A</text>
<text x="295.1" y="183.3">A</text>
<text x="31.8" y="209.2">5</text>
<text x="90.1" y="209.2">4</text>
<text x="148.5" y="209.2">3</text>
<text x="206.9" y="209.2">2</text>
<text x="265.2" y="209.2">1</text>
</g>
</svg>
